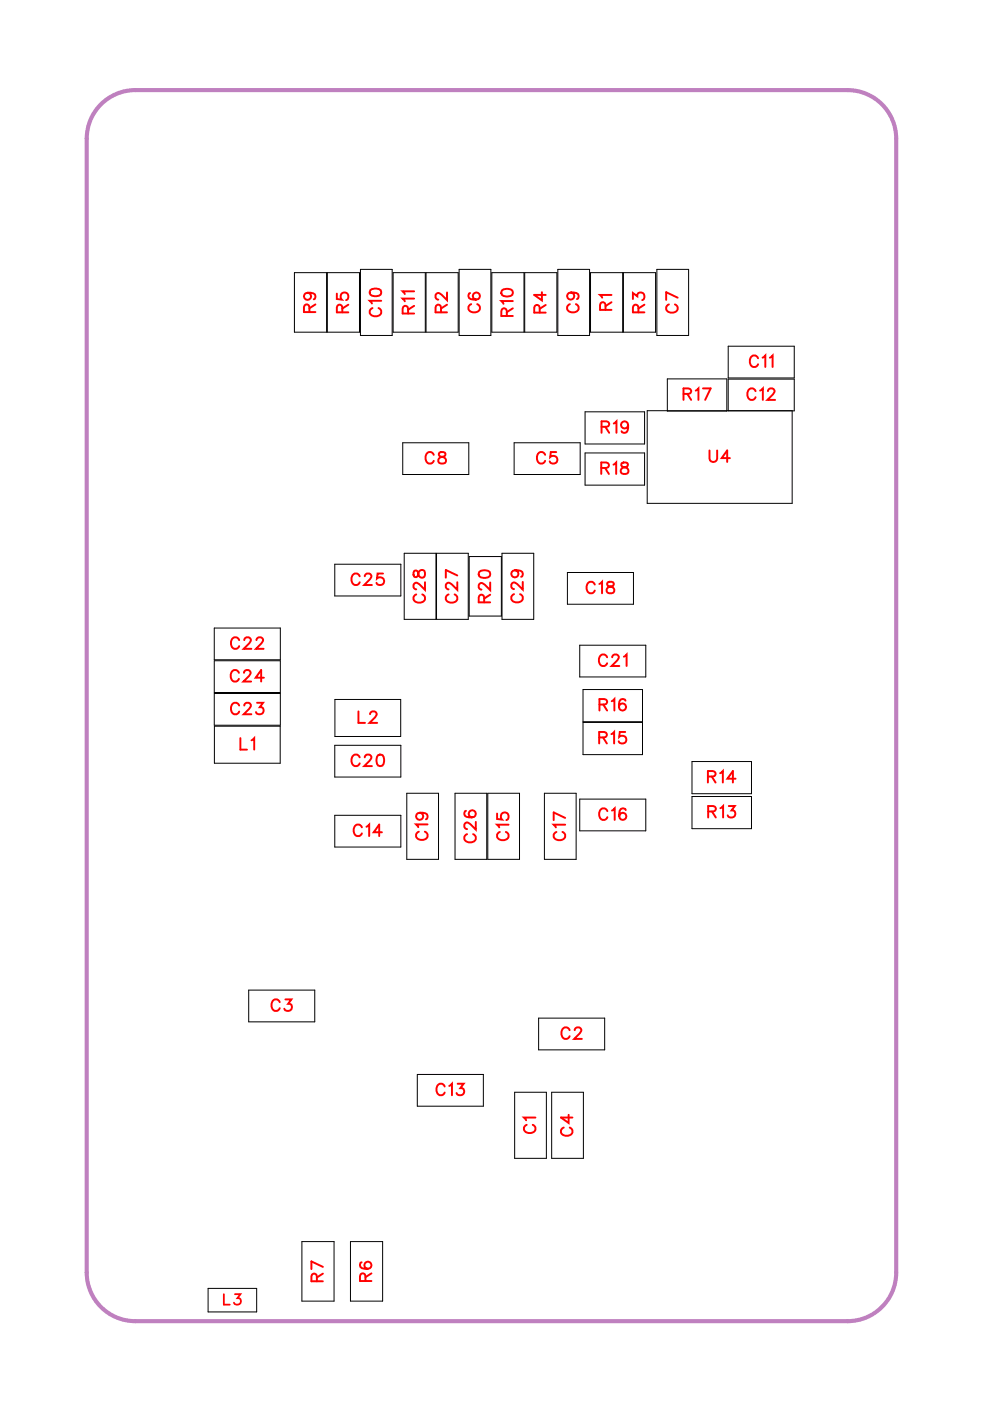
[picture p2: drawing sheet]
<svg xmlns="http://www.w3.org/2000/svg" width="61mm" height="86mm" viewBox="0 0 61 86" stroke-linecap="round" stroke-linejoin="round" font-family="sans-serif">
<path d="M6.5 6.2l.5-.3 .7-.3h.7h44a3 3 0 0 1 3 3v70a3 3 0 0 1-3 3h-44a3 3 0 0 1-3-3v-70a2.99 2.99 0 0 1 1.1-2.4z" fill="none" stroke="#bf80bf" stroke-width=".25"/>
<g fill="none" stroke="#000" stroke-width=".06">
<path d="M18.2 16.8h2v3.7h-2zM20.2 16.8h2v3.7h-2zM22.3 16.6h1.9v4.1h-1.9zM24.3 16.8h2v3.7h-2zM26.3 16.8h2v3.7h-2zM28.4 16.6h1.9v4.1h-1.9zM30.4 16.8h2v3.7h-2zM32.4 16.8h2v3.7h-2zM34.5 16.6h1.9v4.1h-1.9zM36.5 16.8h2v3.7h-2zM38.5 16.8h2v3.7h-2zM40.6 16.6h1.9v4.1h-1.9z"/>
<path d="M13.2 38.8h4.1v1.9h-4.1zM20.7 34.8h4.1v2h-4.1zM24.9 27.3h4.1v2h-4.1zM25 34.2h1.9v4h-1.9zM27 34.2h1.9v4h-1.9zM29 34.4h2v3.6h-2zM31 34.2h2v4h-2zM31.8 27.3h4v2h-4zM35 35.3h4.1v2h-4.1zM35.8 39.8h4.1v2h-4.1zM36.1 25.4h3.7v2h-3.7zM36.1 28h3.7v2h-3.7z"/>
<path d="M41.2 23.4h3.7v2h-3.7zM45 21.4h4.1v1.9h-4.1zM48.9 25.4v5.7h-8.9v-5.7h9.1v-2h-4.1v2M13.2 40.8h4.1v2h-4.1zM13.2 42.8h4.1v2h-4.1zM13.2 44.8h4.1v2.3h-4.1zM20.7 46h4.1v2h-4.1zM20.7 50.3h4.1v2h-4.1zM20.7 43.2h4.1v2.3h-4.1zM25.1 49h2v4.1h-2zM28.1 49h2v4.1h-2zM30.1 49h2v4.1h-2z"/>
<path d="M33.6 49h2v4.1h-2zM35.8 49.3h4.1v2h-4.1zM36 42.6h3.7v2h-3.7zM36 44.6h3.7v2h-3.7zM42.7 47h3.7v2h-3.7zM42.7 49.2h3.7v2h-3.7zM12.9 79.5h3v1.5h-3zM15.4 61.1h4v2h-4zM18.6 76.6h2v3.7h-2zM21.6 76.6h2v3.7h-2zM25.8 66.3h4.1v2h-4.1zM31.8 67.4h1.9v4.1h-1.9z"/>
<path d="M33.3 62.9h4v1.9h-4zM34.1 67.4h1.9v4.1h-1.9z"/>
</g>
<g fill="none" stroke="#f00" stroke-width=".12">
<path d="M19 18.1a.22 .22 0 0 1 .2 .3 .22 .22 0 0 1-.3 .1 .22 .22 0 0 1 0-.4h.1a.34 .34 0 0 1 .5 .2l-.1 .2M19.1 19.3v-.4l-.2-.1-.1 .2v.3h.7M19.5 18.8l-.4 .2M20.8 18.1v.4h.3a.25 .25 0 0 1 0-.4 .25 .25 0 0 1 .4 .1 .25 .25 0 0 1-.1 .3M21.1 19.3v-.4l-.2-.1-.1 .2v.3h.7M21.5 18.8l-.4 .2M22.9 17.9l.2-.1a.3 .3 0 0 1 .4 .3 .38 .38 0 0 1-.3 .2 .38 .38 0 0 1-.4-.3zM23 19a.26 .26 0 0 0-.2 .3 .26 .26 0 0 0 .3 .2h.2a.26 .26 0 0 0 .2-.2 .26 .26 0 0 0-.1-.3M23.5 18.6h-.7l.2 .1M25.2 19.4v-.4l-.2-.1-.1 .2v.3h.7M25.6 18.4h-.7l.1 .2M25.6 18h-.7l.1 .2"/>
<path d="M25.6 18.9l-.4 .2M27.2 19.3v-.4l-.2-.1-.1 .2v.3h.7M27.6 18.1v.4l-.3-.3-.3-.1-.1 .1v.2l.2 .1M27.6 18.8l-.4 .2M29 18.1a.35 .35 0 0 0 .2 .4 .35 .35 0 0 0 .4-.2 .22 .22 0 0 0-.2-.2 .22 .22 0 0 0-.2 .2 .22 .22 0 0 0 .2 .2M29.1 18.8a.26 .26 0 0 0-.2 .3 .26 .26 0 0 0 .3 .2h.2a.26 .26 0 0 0 .2-.2 .26 .26 0 0 0-.1-.3M31 17.9l.3-.1a.3 .3 0 0 1 .4 .3 .38 .38 0 0 1-.4 .2 .38 .38 0 0 1-.3-.3zM31.3 19.5v-.4l-.2-.1-.1 .2v.3h.7M31.7 18.6h-.7l.1 .2M31.7 19l-.4 .3M33.3 19.3v-.4l-.2-.1-.1 .2v.3h.7M33.5 18v.5l-.5-.3h.7"/>
<path d="M33.7 18.8l-.4 .3M35.2 18.8a.26 .26 0 0 0-.2 .3 .26 .26 0 0 0 .3 .2h.2a.26 .26 0 0 0 .2-.2 .26 .26 0 0 0-.1-.3M35.3 18.1a.22 .22 0 0 1 .2 .3 .22 .22 0 0 1-.4 0 .22 .22 0 0 1 0-.3h.2a.34 .34 0 0 1 .4 .2l-.1 .2M37.4 19.1v-.4h-.2l-.1 .1v.3h.7M37.8 18.2h-.7l.1 .2M37.8 18.7l-.4 .2M39.1 18.5v-.4l.3 .2a.24 .24 0 0 1 .3-.2 .24 .24 0 0 1 0 .4M39.4 19.3v-.4l-.2-.1-.1 .2v.3h.7M39.8 18.8l-.4 .2M41.3 18.8a.26 .26 0 0 0-.2 .3 .26 .26 0 0 0 .3 .2h.2a.26 .26 0 0 0 .3-.2 .26 .26 0 0 0-.2-.3M41.9 18.4l-.8-.4v.5M14.8 39.5a.26 .26 0 0 0-.3-.2 .26 .26 0 0 0-.2 .3v.2a.26 .26 0 0 0 .2 .3 .26 .26 0 0 0 .3-.2"/>
<path d="M15.1 39.5l.1-.2h.2l.1 .2-.1 .2-.3 .4h.4M15.8 39.5l.2-.2h.1l.1 .2-.1 .2-.3 .4h.5M22.2 35.6a.26 .26 0 0 0-.3-.2 .26 .26 0 0 0-.2 .3v.1a.26 .26 0 0 0 .2 .3 .26 .26 0 0 0 .3-.2M22.5 35.6l.2-.2h.1l.1 .1-.1 .3-.3 .3h.5M23.7 35.4h-.4v.3a.25 .25 0 0 1 .4 0 .25 .25 0 0 1-.1 .4 .25 .25 0 0 1-.3-.1M25.6 35.3v.3h.1l.3-.4a.24 .24 0 0 1 .3 .2 .24 .24 0 0 1-.3 .3l-.1-.1-.1-.3zM25.7 36.7a.26 .26 0 0 0-.2 .3 .26 .26 0 0 0 .3 .2h.2a.26 .26 0 0 0 .3-.2 .26 .26 0 0 0-.2-.3M26.2 35.9v.5l-.3-.3-.2-.1-.2 .1v.1l.2 .2M26.8 28.1a.26 .26 0 0 0-.3-.2 .26 .26 0 0 0-.2 .3v.1a.26 .26 0 0 0 .2 .3 .26 .26 0 0 0 .3-.2M27.1 27.9v.2l.3 .1 .1 .2a.24 .24 0 0 1-.2 .2 .24 .24 0 0 1-.2-.2l.4-.3v-.2zM27.7 36.7a.26 .26 0 0 0-.2 .3 .26 .26 0 0 0 .3 .2h.2a.26 .26 0 0 0 .2-.2 .26 .26 0 0 0-.1-.3M28.2 35.9v.5l-.3-.3-.2-.1-.2 .1v.1l.2 .2"/>
<path d="M28.2 35.5l-.7-.3v.5M29.6 35.3l.3-.1a.3 .3 0 0 1 .4 .3 .38 .38 0 0 1-.4 .2 .38 .38 0 0 1-.3-.3zM29.9 37.2v-.4l-.2-.1-.1 .2v.3h.7M30.3 36v.4l-.4-.3-.2-.1-.1 .1v.2l.1 .1M30.3 36.7l-.4 .2M31.8 36.7a.26 .26 0 0 0-.2 .3 .26 .26 0 0 0 .3 .2h.1a.26 .26 0 0 0 .3-.2 .26 .26 0 0 0-.2-.3M31.8 35.2a.22 .22 0 0 1 .2 .3 .22 .22 0 0 1-.3 .1 .22 .22 0 0 1 0-.4h.1a.34 .34 0 0 1 .5 .3l-.1 .1M32.3 35.9v.5l-.3-.3-.3-.1-.1 .1v.1l.2 .2M33.7 28.1a.26 .26 0 0 0-.3-.2 .26 .26 0 0 0-.2 .3v.1a.26 .26 0 0 0 .2 .3 .26 .26 0 0 0 .3-.2M34.4 27.9h-.4v.3a.25 .25 0 0 1 .4 0 .25 .25 0 0 1-.1 .4 .25 .25 0 0 1-.3-.1M36.7 36.1a.26 .26 0 0 0-.3-.2 .26 .26 0 0 0-.2 .3v.2a.26 .26 0 0 0 .2 .2 .26 .26 0 0 0 .3-.1M37 36.1l.2-.2v.7"/>
<path d="M37.1 28.9h.4l.1-.2-.2-.1h-.3v.7M37.2 26.3h.4v-.2l-.1-.1h-.3v.7M37.4 28.9l.2 .4M37.4 26.3l.2 .4M37.5 36v.2l.3 .1 .1 .1a.24 .24 0 0 1-.2 .2 .24 .24 0 0 1-.2-.2l.4-.3v-.1zM37.9 28.7l.2-.1v.7M37.9 26.1l.2-.1v.7M38.4 28.6v.2l.3 .1 .1 .1a.24 .24 0 0 1-.2 .3 .24 .24 0 0 1-.3-.3l.5-.3-.1-.1zM38.8 26.2a.22 .22 0 0 1-.3 .2 .22 .22 0 0 1-.1-.3 .22 .22 0 0 1 .4 0v.1a.34 .34 0 0 1-.3 .5l-.1-.1M42.2 24.3h.4l.1-.2-.2-.1h-.3v.7M42.5 24.3l.2 .4M43 24.1l.1-.1v.7"/>
<path d="M43.4 24h.5l-.3 .7M43.8 27.8v.5l.2 .2 .3-.1v-.6M45.1 28.3h-.5l.3-.5v.7M46.7 24.1a.26 .26 0 0 0-.3-.1 .26 .26 0 0 0-.2 .3v.1a.26 .26 0 0 0 .2 .3 .26 .26 0 0 0 .3-.2M46.8 22.1a.26 .26 0 0 0-.3-.2 .26 .26 0 0 0-.2 .3v.2a.26 .26 0 0 0 .2 .3 .26 .26 0 0 0 .3-.2M47 24.1l.1-.1v.7M47.1 22.1l.2-.2v.8M47.4 24.1l.2-.1h.1l.1 .1-.1 .3-.3 .3h.5M47.6 22.1l.1-.2v.8M14.8 41.5a.26 .26 0 0 0-.3-.1 .26 .26 0 0 0-.2 .2v.2a.26 .26 0 0 0 .2 .3 .26 .26 0 0 0 .3-.2M14.8 43.6a.26 .26 0 0 0-.3-.2 .26 .26 0 0 0-.2 .3v.1a.26 .26 0 0 0 .2 .3 .26 .26 0 0 0 .3-.2M14.8 45.6v.7h.5"/>
<path d="M15.1 41.5l.1-.1h.1l.2 .1-.1 .2-.4 .4h.5M15.1 43.6l.1-.2h.2l.1 .1-.1 .3-.3 .3h.4M15.5 45.7l.2-.1v.7M15.9 43.4h.3l-.2 .3a.24 .24 0 0 1 .2 .3 .24 .24 0 0 1-.4 0M16.3 41.8h-.5l.3-.4v.7M22.1 43.9v.7h.4M22.2 46.8a.26 .26 0 0 0-.3-.2 .26 .26 0 0 0-.2 .3v.1a.26 .26 0 0 0 .2 .3 .26 .26 0 0 0 .3-.2M22.4 51.1a.26 .26 0 0 0-.3-.2 .26 .26 0 0 0-.3 .3v.1a.26 .26 0 0 0 .3 .3 .26 .26 0 0 0 .3-.2M22.5 46.8l.2-.2h.1l.1 .1-.1 .3-.3 .3h.5M22.6 51l.2-.1v.7M22.9 44.1l.1-.2h.1l.2 .2-.1 .2-.4 .3h.5M23.4 46.6h.1a.37 .37 0 0 1 .2 .3 .37 .37 0 0 1-.2 .4 .45 .45 0 0 1-.1-.7z"/>
<path d="M23.6 51.4h-.5l.3-.5v.7M25.9 51.3a.26 .26 0 0 0-.2 .3 .26 .26 0 0 0 .3 .2h.1a.26 .26 0 0 0 .3-.2 .26 .26 0 0 0-.2-.3M25.9 50.2a.22 .22 0 0 1 .2 .3 .22 .22 0 0 1-.3 .1 .22 .22 0 0 1 0-.4h.1a.34 .34 0 0 1 .5 .2l-.1 .2M26.4 50.9h-.7l.1 .2M28.8 50.1h-.1a.35 .35 0 0 0 .3 .4 .35 .35 0 0 0 .4-.2 .22 .22 0 0 0-.2-.3 .22 .22 0 0 0-.2 .2 .22 .22 0 0 0 .2 .3M28.8 51.5a.26 .26 0 0 0-.1 .3 .26 .26 0 0 0 .3 .2h.1a.26 .26 0 0 0 .3-.2 .26 .26 0 0 0-.2-.3M29.4 50.7v.5l-.3-.3-.3-.1-.1 .1v.1l.1 .2M30.7 50.2v.4h.3a.25 .25 0 0 1 0-.4 .25 .25 0 0 1 .4 .1 .25 .25 0 0 1-.1 .3M30.9 51.4a.26 .26 0 0 0-.2 .3 .26 .26 0 0 0 .3 .2h.1a.26 .26 0 0 0 .3-.2 .26 .26 0 0 0-.2-.3M31.4 50.9h-.7l.1 .2M34.4 51.4a.26 .26 0 0 0-.2 .3 .26 .26 0 0 0 .3 .2h.1a.26 .26 0 0 0 .3-.2 .26 .26 0 0 0-.2-.3M34.9 50.9h-.7l.1 .2"/>
<path d="M34.9 50.5l-.7-.3v.4M37 45.5h.4l.1-.2-.2-.1h-.3v.7M37 43.5h.4l.1-.2-.2-.1h-.3v.7M37.2 45.5l.3 .4M37.3 43.5l.2 .4M37.5 40.6a.26 .26 0 0 0-.3-.2 .26 .26 0 0 0-.2 .3v.1a.26 .26 0 0 0 .2 .3 .26 .26 0 0 0 .3-.2M37.5 50.1a.26 .26 0 0 0-.3-.2 .26 .26 0 0 0-.2 .3v.1a.26 .26 0 0 0 .2 .3 .26 .26 0 0 0 .3-.2M37.8 45.3l.1-.1v.7M37.8 43.3l.1-.1v.7M37.8 50l.2-.1v.7M37.8 40.6l.1-.2h.2l.1 .1-.1 .3-.3 .3h.5M38.5 40.5l.2-.1v.7"/>
<path d="M38.6 45.2h-.3l-.1 .3a.25 .25 0 0 1 .4 0 .25 .25 0 0 1 0 .4 .25 .25 0 0 1-.4-.1M38.6 43.3v-.1a.35 .35 0 0 0-.4 .2 .35 .35 0 0 0 .2 .5 .22 .22 0 0 0 .3-.2 .22 .22 0 0 0-.2-.3 .22 .22 0 0 0-.3 .2M38.7 50l-.1-.1a.35 .35 0 0 0-.4 .3 .35 .35 0 0 0 .3 .4 .22 .22 0 0 0 .2-.2 .22 .22 0 0 0-.2-.2 .22 .22 0 0 0-.3 .2M43.7 47.9h.4l.1-.2-.2-.1h-.3v.7M43.7 50.1h.4l.1-.2-.2-.1h-.3v.7M44 47.9l.2 .4M44 50.1l.2 .4M44.5 47.7l.1-.1v.7M44.5 49.9l.2-.1v.7M45 49.8h.4l-.2 .2a.24 .24 0 0 1 .2 .4 .25 .25 0 0 1-.5-.1M45.4 48.1h-.5l.4-.5v.7M17.3 61.9a.26 .26 0 0 0-.3-.2 .26 .26 0 0 0-.2 .3v.1a.26 .26 0 0 0 .2 .3 .26 .26 0 0 0 .3-.2"/>
<path d="M17.6 61.7h.4l-.2 .3a.24 .24 0 0 1 .2 .4 .24 .24 0 0 1-.4-.1M19.6 79.1l-.1-.4-.1-.1-.2 .2v.3h.7M19.9 78.6l-.3 .3M19.9 78.2l-.7-.3v.4M22.3 77.9v.1a.35 .35 0 0 0 .2 .4 .35 .35 0 0 0 .4-.3 .22 .22 0 0 0-.2-.2 .22 .22 0 0 0-.2 .2 .22 .22 0 0 0 .2 .2M22.6 79.1l-.1-.4-.1-.1-.2 .2v.3h.7M22.9 78.6l-.3 .2M27.5 67.1a.26 .26 0 0 0-.3-.2 .26 .26 0 0 0-.2 .3v.1a.26 .26 0 0 0 .2 .3 .26 .26 0 0 0 .3-.2M27.7 67l.2-.1v.7M28.3 66.9h.3l-.2 .3a.24 .24 0 0 1 .2 .4 .24 .24 0 0 1-.4-.1M32.5 69.4a.26 .26 0 0 0-.1 .3 .26 .26 0 0 0 .2 .2h.2a.26 .26 0 0 0 .3-.2 .26 .26 0 0 0-.2-.3M33.1 69h-.7l.1 .2"/>
<path d="M34.8 69.6a.26 .26 0 0 0-.2 .3 .26 .26 0 0 0 .3 .2h.2a.26 .26 0 0 0 .3-.2 .26 .26 0 0 0-.2-.3M35.1 68.8v.5l-.5-.3h.8M35.2 63.6a.26 .26 0 0 0-.3-.2 .26 .26 0 0 0-.2 .3v.2a.26 .26 0 0 0 .2 .2 .26 .26 0 0 0 .3-.1M35.5 63.6l.1-.2h.2l.1 .2-.1 .2-.3 .3h.4"/>
</g>
<path d="M13.8 79.9v.6h.4M14.5 79.9h.3l-.1 .2a.21 .21 0 0 1 .1 .4 .21 .21 0 0 1-.3-.1" fill="none" stroke="#f00" stroke-width=".11"/>
<g font-size="1.2" fill="#fff">
<text x="19.8" y="19.3" transform="rotate(-90 19.8 19.3)">R9</text>
<text x="21.8" y="19.3" transform="rotate(-90 21.8 19.3)">R5</text>
<text x="23.8" y="19.6" transform="rotate(-90 23.8 19.6)">C10</text>
<text x="25.9" y="19.4" transform="rotate(-90 25.9 19.4)">R11</text>
<text x="27.9" y="19.3" transform="rotate(-90 27.9 19.3)">R2</text>
<text x="29.9" y="19.3" transform="rotate(-90 29.9 19.3)">C6</text>
<text x="32" y="19.6" transform="rotate(-90 32 19.6)">R10</text>
<text x="34" y="19.4" transform="rotate(-90 34 19.4)">R4</text>
<text x="36" y="19.3" transform="rotate(-90 36 19.3)">C9</text>
<text x="38.1" y="19.2" transform="rotate(-90 38.1 19.2)">R1</text>
<text x="40.1" y="19.3" transform="rotate(-90 40.1 19.3)">R3</text>
<text x="42.2" y="19.4" transform="rotate(-90 42.2 19.4)">C7</text>
<text x="46.3" y="23">C11</text>
<text x="26.2" y="28.9">C8</text>
<text x="33.1" y="28.9">C5</text>
<text x="37.1" y="29.6">R18</text>
<text x="37.1" y="27">R19</text>
<text x="42.2" y="25">R17</text>
<text x="43.8" y="28.8">U4</text>
<text x="46.1" y="25">C12</text>
<text x="14.2" y="40.4">C22</text>
<text x="21.7" y="36.4">C25</text>
<text x="26.5" y="37.3" transform="rotate(-90 26.5 37.3)">C28</text>
<text x="28.5" y="37.3" transform="rotate(-90 28.5 37.3)">C27</text>
<text x="30.6" y="37.2" transform="rotate(-90 30.6 37.2)">R20</text>
<text x="32.6" y="37.2" transform="rotate(-90 32.6 37.2)">C29</text>
<text x="36.2" y="36.9">C18</text>
<text x="36.9" y="41.4">C21</text>
<text x="14.2" y="42.4">C24</text>
<text x="14.2" y="44.4">C23</text>
<text x="14.8" y="46.6">L1</text>
<text x="21.7" y="47.6">C20</text>
<text x="22.1" y="44.9">L2</text>
<text x="36.9" y="46.2">R15</text>
<text x="37" y="44.2">R16</text>
<text x="21.8" y="51.9">C14</text>
<text x="26.7" y="51.9" transform="rotate(-90 26.7 51.9)">C19</text>
<text x="29.7" y="52.1" transform="rotate(-90 29.7 52.1)">C26</text>
<text x="31.7" y="51.9" transform="rotate(-90 31.7 51.9)">C15</text>
<text x="35.2" y="51.9" transform="rotate(-90 35.2 51.9)">C17</text>
<text x="36.9" y="50.9">C16</text>
<text x="43.7" y="48.6">R14</text>
<text x="43.7" y="50.8">R13</text>
<text x="16.7" y="62.7">C3</text>
<text x="34.6" y="64.4">C2</text>
<text x="26.9" y="67.9">C13</text>
<text x="33.4" y="70" transform="rotate(-90 33.4 70)">C1</text>
<text x="35.7" y="70.2" transform="rotate(-90 35.7 70.2)">C4</text>
<text x="20.2" y="79.2" transform="rotate(-90 20.2 79.2)">R7</text>
<text x="23.2" y="79.1" transform="rotate(-90 23.2 79.1)">R6</text>
</g>
<text font-size="1.1" fill="#fff" x="13.8" y="80.8">L3</text>
</svg>
